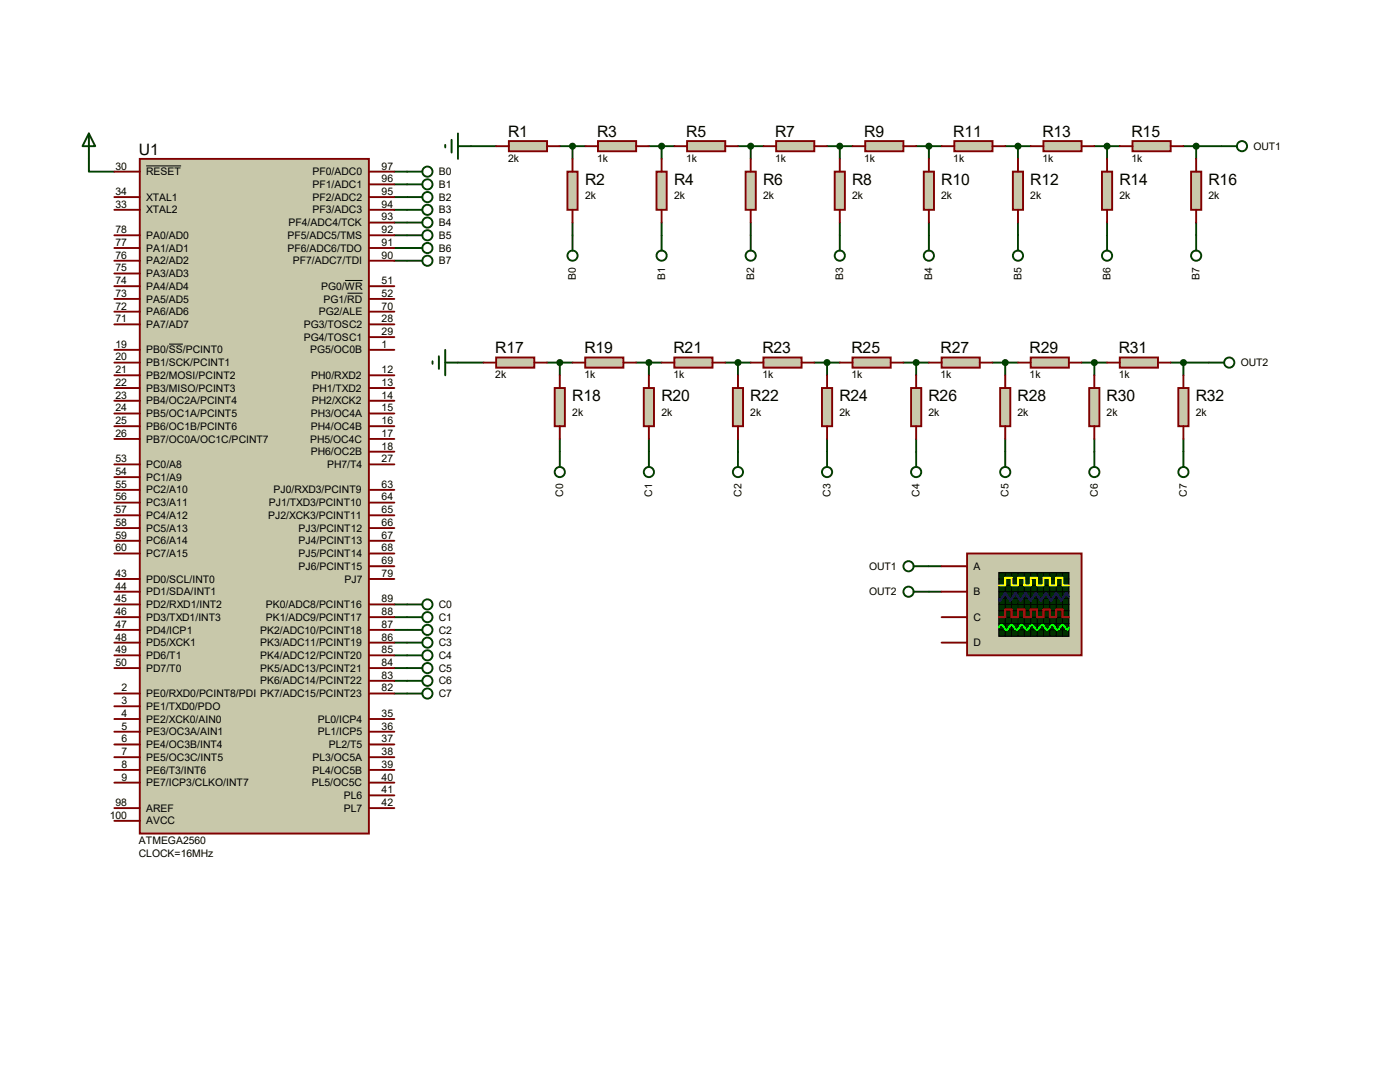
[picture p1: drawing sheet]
<svg xmlns="http://www.w3.org/2000/svg" width="279mm" height="216mm" viewBox="0 0 279 216" stroke-linecap="round" stroke-linejoin="round" font-family="sans-serif">
<g fill="none" stroke="#004000" stroke-width=".38">
<path d="M17.7 31.7v2.5h5.1M78.7 34.2h2.5M78.7 36.8h2.5M78.7 39.3h2.5M93.9 29.2h5.1M111.7 29.2h5.1M114.3 29.2v2.5M129.5 29.2h5.1M132 29.2v2.5M147.3 29.2h5.1M149.8 29.2v2.5M165.1 29.2h5"/>
<path d="M167.6 29.2v2.5M182.8 29.2h5.1M185.4 29.2v2.5M200.6 29.2h5.1M203.2 29.2v2.5M218.4 29.2h5.1M220.9 29.2v2.5M236.2 29.2h7.6M238.7 29.2v2.5M78.7 41.9h2.5M78.7 44.4h2.5M78.7 46.9h2.5"/>
<path d="M78.7 49.5h2.5M78.7 52h2.5M114.3 44.4v2.5M132 44.4v2.5M149.8 44.4v2.5M167.6 44.4v2.5M185.4 44.4v2.5M203.2 44.4v2.5M220.9 44.4v2.5M238.7 44.4v2.5M91.4 72.3h5.1M109.2 72.3h5.1"/>
<path d="M111.7 72.3v2.6M127 72.3h5M129.5 72.3v2.6M144.7 72.3h5.1M147.3 72.3v2.6M162.5 72.3h5.1M165.1 72.3v2.6M180.3 72.3h5.1M182.8 72.3v2.6M198.1 72.3h5.1M200.6 72.3v2.6M215.9 72.3h5"/>
<path d="M218.4 72.3v2.6M233.6 72.3h7.7M236.2 72.3v2.6M111.7 87.6v2.5M129.5 87.6v2.5M147.3 87.6v2.5M165.1 87.6v2.5M182.8 87.6v2.5M200.6 87.6v2.5M218.4 87.6v2.5M236.2 87.6v2.5M185.4 113h2.5"/>
<path d="M185.4 118.1h2.5M78.7 120.6h2.5M78.7 123.1h2.5M78.7 125.7h2.5M78.7 128.2h2.5M78.7 130.8h2.5M78.7 133.3h2.5M78.7 135.8h2.5M78.7 138.4h2.5"/>
</g>
<path d="M27.9 31.7h45.7v134.6h-45.7z" fill="#c8c8aa" stroke="#800000" stroke-width=".38"/>
<g fill="none" stroke="#800000" stroke-width=".38">
<path d="M22.8 34.2h5.1M22.8 39.3h5.1M73.6 34.2h5.1M73.6 39.3h5.1M73.6 36.8h5.1M22.8 41.9h5.1M22.8 57.1h5.1M22.8 59.6h5.1M22.8 54.6h5.1M22.8 52h5.1M22.8 49.5h5.1M22.8 46.9h5.1"/>
<path d="M73.6 41.9h5.1M73.6 57.1h5.1M73.6 59.6h5.1M73.6 52h5.1M73.6 49.5h5.1M73.6 46.9h5.1M73.6 44.4h5.1M22.8 69.8h5.1M22.8 74.9h5.1M22.8 77.4h5.1M22.8 80h5.1M22.8 72.3h5.1"/>
<path d="M22.8 64.7h5.1M22.8 62.2h5.1M73.6 69.8h5.1M73.6 74.9h5.1M73.6 77.4h5.1M73.6 80h5.1M73.6 64.7h5.1M73.6 67.3h5.1M73.6 62.2h5.1M22.8 82.5h5.1M22.8 85h5.1M22.8 87.6h5.1"/>
<path d="M22.8 92.7h5.1M22.8 95.2h5.1M22.8 97.7h5.1M73.6 82.5h5.1M73.6 85h5.1M73.6 87.6h5.1M73.6 90.1h5.1M73.6 92.7h5.1M73.6 97.7h5.1M22.8 115.5h5.1M22.8 118.1h5.1M22.8 100.3h5.1"/>
<path d="M22.8 102.8h5.1M22.8 105.4h5.1M22.8 107.9h5.1M22.8 110.4h5.1M73.6 115.5h5.1M73.6 100.3h5.1M73.6 102.8h5.1M73.6 105.4h5.1M73.6 107.9h5.1M73.6 110.4h5.1M73.6 113h5.1M22.8 138.4h5.1"/>
<path d="M22.8 120.6h5.1M22.8 123.1h5.1M22.8 125.7h5.1M22.8 128.2h5.1M22.8 130.8h5.1M22.8 133.3h5.1M73.6 138.4h5.1M73.6 120.6h5.1M73.6 123.1h5.1M73.6 125.7h5.1M73.6 128.2h5.1M73.6 130.8h5.1"/>
<path d="M73.6 133.3h5.1M73.6 135.8h5.1M22.8 140.9h5.1M22.8 143.5h5.1M22.8 146h5.1M22.8 148.5h5.1M22.8 151.1h5.1M22.8 153.6h5.1M22.8 156.2h5.1M73.6 143.5h5.1M73.6 146h5.1M73.6 148.5h5.1"/>
<path d="M73.6 151.1h5.1M73.6 153.6h5.1M73.6 156.2h5.1M73.6 158.7h5.1M22.8 161.2h5.1M22.8 163.8h5.1M73.6 161.2h5.1"/>
</g>
<path d="M29.2 33.1h7M68.9 56h3.4M69.3 58.5h3M33.7 68.7h2.8" fill="none" stroke="#000" stroke-width=".2"/>
<path d="M17.7 26.6l1.3 2.6h-2.5zM17.7 26.6v5.1" fill="none" stroke="#004000" stroke-width=".38"/>
<path d="M101.6 28.2h7.6v2h-7.6z" fill="#c8c8aa" stroke="#800000" stroke-width=".38"/>
<path d="M99 29.2h2.6M109.2 29.2h2.5" fill="none" stroke="#800000" stroke-width=".38"/>
<path d="M113.2 34.2h2.1v7.7h-2.1z" fill="#c8c8aa" stroke="#800000" stroke-width=".38"/>
<path d="M114.3 31.7v2.5M114.3 41.9v2.5" fill="none" stroke="#800000" stroke-width=".38"/>
<path d="M119.3 28.2h7.7v2h-7.7z" fill="#c8c8aa" stroke="#800000" stroke-width=".38"/>
<path d="M116.8 29.2h2.5M127 29.2h2.5" fill="none" stroke="#800000" stroke-width=".38"/>
<path d="M88.9 28.9v.5M90.1 27.9v2.5M91.4 29.2h2.5M91.4 26.6v5.1" fill="none" stroke="#004000" stroke-width=".38"/>
<path d="M131 34.2h2.1v7.7h-2.1z" fill="#c8c8aa" stroke="#800000" stroke-width=".38"/>
<path d="M132 31.7v2.5M132 41.9v2.5" fill="none" stroke="#800000" stroke-width=".38"/>
<path d="M137.1 28.2h7.6v2h-7.6z" fill="#c8c8aa" stroke="#800000" stroke-width=".38"/>
<path d="M134.6 29.2h2.5M144.7 29.2h2.6" fill="none" stroke="#800000" stroke-width=".38"/>
<circle cx="132" cy="29.2" r=".51" fill="#004000" stroke="#004000" stroke-width=".38"/>
<path d="M148.8 34.2h2v7.7h-2z" fill="#c8c8aa" stroke="#800000" stroke-width=".38"/>
<path d="M149.8 31.7v2.5M149.8 41.9v2.5" fill="none" stroke="#800000" stroke-width=".38"/>
<path d="M154.9 28.2h7.6v2h-7.6z" fill="#c8c8aa" stroke="#800000" stroke-width=".38"/>
<path d="M152.4 29.2h2.5M162.5 29.2h2.6" fill="none" stroke="#800000" stroke-width=".38"/>
<circle cx="149.8" cy="29.2" r=".51" fill="#004000" stroke="#004000" stroke-width=".38"/>
<path d="M166.6 34.2h2v7.7h-2z" fill="#c8c8aa" stroke="#800000" stroke-width=".38"/>
<path d="M167.6 31.7v2.5M167.6 41.9v2.5" fill="none" stroke="#800000" stroke-width=".38"/>
<path d="M172.7 28.2h7.6v2h-7.6z" fill="#c8c8aa" stroke="#800000" stroke-width=".38"/>
<path d="M170.1 29.2h2.6M180.3 29.2h2.5" fill="none" stroke="#800000" stroke-width=".38"/>
<circle cx="167.6" cy="29.2" r=".51" fill="#004000" stroke="#004000" stroke-width=".38"/>
<path d="M184.4 34.2h2v7.7h-2z" fill="#c8c8aa" stroke="#800000" stroke-width=".38"/>
<path d="M185.4 31.7v2.5M185.4 41.9v2.5" fill="none" stroke="#800000" stroke-width=".38"/>
<path d="M190.5 28.2h7.6v2h-7.6z" fill="#c8c8aa" stroke="#800000" stroke-width=".38"/>
<path d="M187.9 29.2h2.6M198.1 29.2h2.5" fill="none" stroke="#800000" stroke-width=".38"/>
<circle cx="185.4" cy="29.2" r=".51" fill="#004000" stroke="#004000" stroke-width=".38"/>
<path d="M202.1 34.2h2.1v7.7h-2.1z" fill="#c8c8aa" stroke="#800000" stroke-width=".38"/>
<path d="M203.2 31.7v2.5M203.2 41.9v2.5" fill="none" stroke="#800000" stroke-width=".38"/>
<path d="M208.2 28.2h7.7v2h-7.7z" fill="#c8c8aa" stroke="#800000" stroke-width=".38"/>
<path d="M205.7 29.2h2.5M215.9 29.2h2.5" fill="none" stroke="#800000" stroke-width=".38"/>
<circle cx="203.2" cy="29.2" r=".51" fill="#004000" stroke="#004000" stroke-width=".38"/>
<path d="M219.9 34.2h2.1v7.7h-2.1z" fill="#c8c8aa" stroke="#800000" stroke-width=".38"/>
<path d="M220.9 31.7v2.5M220.9 41.9v2.5" fill="none" stroke="#800000" stroke-width=".38"/>
<path d="M226 28.2h7.6v2h-7.6z" fill="#c8c8aa" stroke="#800000" stroke-width=".38"/>
<path d="M223.5 29.2h2.5M233.6 29.2h2.6" fill="none" stroke="#800000" stroke-width=".38"/>
<circle cx="220.9" cy="29.2" r=".51" fill="#004000" stroke="#004000" stroke-width=".38"/>
<path d="M237.7 34.2h2v7.7h-2z" fill="#c8c8aa" stroke="#800000" stroke-width=".38"/>
<path d="M238.7 31.7v2.5M238.7 41.9v2.5" fill="none" stroke="#800000" stroke-width=".38"/>
<g fill="#004000" stroke="#004000" stroke-width=".38">
<circle cx="114.3" cy="29.2" r=".51"/>
<circle cx="238.7" cy="29.2" r=".51"/>
</g>
<g fill="none" stroke="#004000" stroke-width=".38">
<path d="M243.8 29.2h3M114.3 46.9v3.1M132 46.9v3.1M149.8 46.9v3.1M167.6 46.9v3.1M185.4 46.9v3.1M203.2 46.9v3.1M220.9 46.9v3.1M238.7 46.9v3.1"/>
<circle cx="247.9" cy="29.2" r="1.02"/>
<circle cx="114.3" cy="51" r="1.02"/>
<circle cx="132" cy="51" r="1.02"/>
<circle cx="149.8" cy="51" r="1.02"/>
<circle cx="167.6" cy="51" r="1.02"/>
<circle cx="185.4" cy="51" r="1.02"/>
<circle cx="203.2" cy="51" r="1.02"/>
<circle cx="220.9" cy="51" r="1.02"/>
<circle cx="238.7" cy="51" r="1.02"/>
</g>
<path d="M99 71.3h7.6v2.1h-7.6z" fill="#c8c8aa" stroke="#800000" stroke-width=".38"/>
<path d="M96.5 72.3h2.5M106.6 72.3h2.6" fill="none" stroke="#800000" stroke-width=".38"/>
<path d="M110.7 77.4h2v7.6h-2z" fill="#c8c8aa" stroke="#800000" stroke-width=".38"/>
<path d="M111.7 74.9v2.5M111.7 85v2.6" fill="none" stroke="#800000" stroke-width=".38"/>
<path d="M116.8 71.3h7.6v2.1h-7.6z" fill="#c8c8aa" stroke="#800000" stroke-width=".38"/>
<path d="M114.3 72.3h2.5M124.4 72.3h2.6" fill="none" stroke="#800000" stroke-width=".38"/>
<path d="M86.3 72.1v.5M87.6 71.1v2.5M88.9 72.3h2.5M88.9 69.8v5.1" fill="none" stroke="#004000" stroke-width=".38"/>
<path d="M128.5 77.4h2v7.6h-2z" fill="#c8c8aa" stroke="#800000" stroke-width=".38"/>
<path d="M129.5 74.9v2.5M129.5 85v2.6" fill="none" stroke="#800000" stroke-width=".38"/>
<path d="M134.6 71.3h7.6v2.1h-7.6z" fill="#c8c8aa" stroke="#800000" stroke-width=".38"/>
<path d="M132 72.3h2.6M142.2 72.3h2.5" fill="none" stroke="#800000" stroke-width=".38"/>
<circle cx="129.5" cy="72.3" r=".51" fill="#004000" stroke="#004000" stroke-width=".38"/>
<path d="M146.3 77.4h2v7.6h-2z" fill="#c8c8aa" stroke="#800000" stroke-width=".38"/>
<path d="M147.3 74.9v2.5M147.3 85v2.6" fill="none" stroke="#800000" stroke-width=".38"/>
<path d="M152.4 71.3h7.6v2.1h-7.6z" fill="#c8c8aa" stroke="#800000" stroke-width=".38"/>
<path d="M149.8 72.3h2.6M160 72.3h2.5" fill="none" stroke="#800000" stroke-width=".38"/>
<circle cx="147.3" cy="72.3" r=".51" fill="#004000" stroke="#004000" stroke-width=".38"/>
<path d="M164 77.4h2.1v7.6h-2.1z" fill="#c8c8aa" stroke="#800000" stroke-width=".38"/>
<path d="M165.1 74.9v2.5M165.1 85v2.6" fill="none" stroke="#800000" stroke-width=".38"/>
<path d="M170.1 71.3h7.7v2.1h-7.7z" fill="#c8c8aa" stroke="#800000" stroke-width=".38"/>
<path d="M167.6 72.3h2.5M177.8 72.3h2.5" fill="none" stroke="#800000" stroke-width=".38"/>
<circle cx="165.1" cy="72.3" r=".51" fill="#004000" stroke="#004000" stroke-width=".38"/>
<path d="M181.8 77.4h2.1v7.6h-2.1z" fill="#c8c8aa" stroke="#800000" stroke-width=".38"/>
<path d="M182.8 74.9v2.5M182.8 85v2.6" fill="none" stroke="#800000" stroke-width=".38"/>
<path d="M187.9 71.3h7.6v2.1h-7.6z" fill="#c8c8aa" stroke="#800000" stroke-width=".38"/>
<path d="M185.4 72.3h2.5M195.5 72.3h2.6" fill="none" stroke="#800000" stroke-width=".38"/>
<circle cx="182.8" cy="72.3" r=".51" fill="#004000" stroke="#004000" stroke-width=".38"/>
<path d="M199.6 77.4h2v7.6h-2z" fill="#c8c8aa" stroke="#800000" stroke-width=".38"/>
<path d="M200.6 74.9v2.5M200.6 85v2.6" fill="none" stroke="#800000" stroke-width=".38"/>
<path d="M205.7 71.3h7.6v2.1h-7.6z" fill="#c8c8aa" stroke="#800000" stroke-width=".38"/>
<path d="M203.2 72.3h2.5M213.3 72.3h2.6" fill="none" stroke="#800000" stroke-width=".38"/>
<circle cx="200.6" cy="72.3" r=".51" fill="#004000" stroke="#004000" stroke-width=".38"/>
<path d="M217.4 77.4h2v7.6h-2z" fill="#c8c8aa" stroke="#800000" stroke-width=".38"/>
<path d="M218.4 74.9v2.5M218.4 85v2.6" fill="none" stroke="#800000" stroke-width=".38"/>
<path d="M223.5 71.3h7.6v2.1h-7.6z" fill="#c8c8aa" stroke="#800000" stroke-width=".38"/>
<path d="M220.9 72.3h2.6M231.1 72.3h2.5" fill="none" stroke="#800000" stroke-width=".38"/>
<circle cx="218.4" cy="72.3" r=".51" fill="#004000" stroke="#004000" stroke-width=".38"/>
<path d="M235.2 77.4h2v7.6h-2z" fill="#c8c8aa" stroke="#800000" stroke-width=".38"/>
<path d="M236.2 74.9v2.5M236.2 85v2.6" fill="none" stroke="#800000" stroke-width=".38"/>
<g fill="#004000" stroke="#004000" stroke-width=".38">
<circle cx="111.7" cy="72.3" r=".51"/>
<circle cx="236.2" cy="72.3" r=".51"/>
</g>
<g fill="none" stroke="#004000" stroke-width=".38">
<path d="M81.2 34.2h3.1M81.2 36.8h3.1M81.2 39.3h3.1M81.2 41.9h3.1M81.2 44.4h3.1M81.2 46.9h3.1M81.2 49.5h3.1M81.2 52h3.1M241.3 72.3h3M111.7 90.1v3.1M129.5 90.1v3.1M147.3 90.1v3.1"/>
<path d="M165.1 90.1v3.1M182.8 90.1v3.1M200.6 90.1v3.1M218.4 90.1v3.1M236.2 90.1v3.1M81.2 120.6h3.1M81.2 123.1h3.1M81.2 125.7h3.1M81.2 128.2h3.1M81.2 130.8h3.1M81.2 133.3h3.1M81.2 135.8h3.1"/>
<path d="M81.2 138.4h3.1"/>
<circle cx="85.3" cy="39.3" r="1.02"/>
<circle cx="85.3" cy="34.2" r="1.02"/>
<circle cx="85.3" cy="36.8" r="1.02"/>
<circle cx="85.3" cy="49.5" r="1.02"/>
<circle cx="85.3" cy="44.4" r="1.02"/>
<circle cx="85.3" cy="46.9" r="1.02"/>
<circle cx="85.3" cy="41.9" r="1.02"/>
<circle cx="85.3" cy="52" r="1.02"/>
<circle cx="245.3" cy="72.3" r="1.02"/>
<circle cx="111.7" cy="94.2" r="1.02"/>
<circle cx="129.5" cy="94.2" r="1.02"/>
<circle cx="147.3" cy="94.2" r="1.02"/>
<circle cx="165.1" cy="94.2" r="1.02"/>
<circle cx="182.8" cy="94.2" r="1.02"/>
<circle cx="200.6" cy="94.2" r="1.02"/>
<circle cx="218.4" cy="94.2" r="1.02"/>
<circle cx="236.2" cy="94.2" r="1.02"/>
<circle cx="85.3" cy="135.8" r="1.02"/>
<circle cx="85.3" cy="138.4" r="1.02"/>
<circle cx="85.3" cy="123.1" r="1.02"/>
<circle cx="85.3" cy="120.6" r="1.02"/>
<circle cx="85.3" cy="130.8" r="1.02"/>
<circle cx="85.3" cy="133.3" r="1.02"/>
<circle cx="85.3" cy="125.7" r="1.02"/>
<circle cx="85.3" cy="128.2" r="1.02"/>
</g>
<path d="M193 110.4h22.9v20.4h-22.9z" fill="#c8c8aa" stroke="#800000" stroke-width=".38"/>
<path d="M199.3 114.3h14v12.7h-14z" fill="#003000" stroke="#000" stroke-width=".25"/>
<g fill="none" stroke="#000" stroke-width=".2">
<path d="M199.3 118.1h14.1M199.3 115.5h14.1M199.3 116.8h14.1M199.3 119.3h14.1M200.6 114.3l.1 12.7M201.9 114.3v12.7M203.2 114.3v12.7M204.4 114.3l.1 12.7M205.7 114.3v12.7M207 114.3v12.7M208.2 114.3l.1 12.7M209.5 114.3v12.7"/>
<path d="M210.8 114.3v12.7M212 114.3l.1 12.7M199.3 121.9h14.1M199.3 123.1h14.1M199.3 124.4h14.1M199.3 125.7h14.1M199.3 120.6h14.1"/>
</g>
<path d="M199.3 116.8h1.3v-1.5h1.3v1.5h1.3v-1.5h1.2v1.5h1.3v-1.5h1.3v1.5h1.2v-1.5h1.3v1.5h1.3v-1.5h1.2v1.5h1.3" fill="none" stroke="#ff0" stroke-width=".38"/>
<path d="M199.3 123.1h1.3v-1.5h1.3v1.5h1.3v-1.5h1.2v1.5h1.3v-1.5h1.3v1.5h1.2v-1.5h1.3v1.5h1.3v-1.5h1.2v1.5h1.3" fill="none" stroke="#f00" stroke-width=".38"/>
<path d="M213.3 119.1l-.5-.8-1 1.5-1-1.5-1 1.5-1.1-1.5-1 1.5-1-1.5-1 1.5-1-1.5-1 1.5-1.1-1.5-1 1.5-1-1.5-1 1.5-.3-.2" fill="none" stroke="#00f" stroke-width=".38"/>
<path d="M199.3 125.2l.6-.5 1 1 1-1 1 1 1-1 1 1 1.1-1 1 1 1-1 1 1 1-1 1 1 1-1 1.1 1 .2-.5" fill="none" stroke="#0f0" stroke-width=".38"/>
<path d="M187.9 113h5.1M187.9 118.1h5.1M187.9 123.1h5.1M187.9 128.2h5.1" fill="none" stroke="#800000" stroke-width=".38"/>
<g fill="none" stroke="#004000" stroke-width=".38">
<path d="M182.3 113h3.1M182.3 118.1h3.1"/>
<circle cx="181.3" cy="118.1" r="1.02"/>
<circle cx="181.3" cy="113" r="1.02"/>
</g>
<g font-size="3.1">
<text x="101.4" y="27.3">R1</text>
<text x="119.2" y="27.3">R3</text>
<text x="136.9" y="27.3">R5</text>
<text x="154.7" y="27.3">R7</text>
<text x="172.5" y="27.3">R9</text>
<text x="190.2" y="27.3">R11</text>
<text x="208" y="27.3">R13</text>
<text x="225.8" y="27.3">R15</text>
<text x="27.7" y="30.9">U1</text>
<text x="116.8" y="36.9">R2</text>
<text x="134.5" y="36.9">R4</text>
<text x="152.3" y="36.9">R6</text>
<text x="170.1" y="36.9">R8</text>
<text x="187.8" y="36.9">R10</text>
<text x="205.6" y="36.9">R12</text>
<text x="223.4" y="36.9">R14</text>
<text x="241.2" y="36.9">R16</text>
<text x="98.8" y="70.5">R17</text>
<text x="116.6" y="70.5">R19</text>
<text x="134.4" y="70.5">R21</text>
<text x="152.1" y="70.5">R23</text>
<text x="169.9" y="70.5">R25</text>
<text x="187.7" y="70.5">R27</text>
<text x="205.5" y="70.5">R29</text>
<text x="223.3" y="70.5">R31</text>
<text x="114.2" y="80.1">R18</text>
<text x="132" y="80.1">R20</text>
<text x="149.7" y="80.1">R22</text>
<text x="167.5" y="80.1">R24</text>
<text x="185.3" y="80.1">R26</text>
<text x="203.1" y="80.1">R28</text>
<text x="220.9" y="80.1">R30</text>
<text x="238.6" y="80.1">R32</text>
</g>
<g font-size="2.1">
<text x="250.1" y="29.9">OUT1</text>
<text x="23" y="33.8">30</text>
<text x="29.2" y="35">RESET</text>
<text x="62.4" y="35">PF0/ADC0</text>
<text x="76.2" y="33.8">97</text>
<text x="87.6" y="35">B0</text>
<text x="101.4" y="32.3">2k</text>
<text x="119.2" y="32.3">1k</text>
<text x="136.9" y="32.3">1k</text>
<text x="154.7" y="32.3">1k</text>
<text x="172.5" y="32.3">1k</text>
<text x="190.2" y="32.3">1k</text>
<text x="208" y="32.3">1k</text>
<text x="225.8" y="32.3">1k</text>
<text x="23" y="41.4">33</text>
<text x="23" y="38.9">34</text>
<text x="29.2" y="40">XTAL1</text>
<text x="62.4" y="40">PF2/ADC2</text>
<text x="62.4" y="37.5">PF1/ADC1</text>
<text x="76.2" y="41.4">94</text>
<text x="76.2" y="38.9">95</text>
<text x="76.2" y="36.4">96</text>
<text x="87.6" y="37.5">B1</text>
<text x="87.6" y="40">B2</text>
<text x="116.8" y="39.8">2k</text>
<text x="134.5" y="39.8">2k</text>
<text x="152.3" y="39.8">2k</text>
<text x="170.1" y="39.8">2k</text>
<text x="187.8" y="39.8">2k</text>
<text x="205.6" y="39.8">2k</text>
<text x="223.4" y="39.8">2k</text>
<text x="241.2" y="39.8">2k</text>
<text x="23" y="46.5">78</text>
<text x="29.2" y="42.6">XTAL2</text>
<text x="29.2" y="47.7">PA0/AD0</text>
<text x="57.4" y="47.7">PF5/ADC5/TMS</text>
<text x="57.6" y="45.1">PF4/ADC4/TCK</text>
<text x="62.4" y="42.6">PF3/ADC3</text>
<text x="76.2" y="46.5">92</text>
<text x="76.2" y="44">93</text>
<text x="87.6" y="42.6">B3</text>
<text x="87.6" y="45.1">B4</text>
<text x="87.6" y="47.7">B5</text>
<text x="23" y="51.6">76</text>
<text x="23" y="49.1">77</text>
<text x="29.2" y="52.7">PA2/AD2</text>
<text x="29.2" y="50.2">PA1/AD1</text>
<text x="57.4" y="50.2">PF6/ADC6/TDO</text>
<text x="58.4" y="52.7">PF7/ADC7/TDI</text>
<text x="76.2" y="51.6">90</text>
<text x="76.2" y="49.1">91</text>
<text x="87.6" y="50.2">B6</text>
<text x="87.6" y="52.7">B7</text>
<text x="23" y="59.2">73</text>
<text x="23" y="56.7">74</text>
<text x="23" y="54.1">75</text>
<text x="29.2" y="57.8">PA4/AD4</text>
<text x="29.2" y="55.3">PA3/AD3</text>
<text x="64.1" y="57.8">PG0/WR</text>
<text x="76.2" y="56.7">51</text>
<text x="76.2" y="59.2">52</text>
<text x="114.9" y="55.8" transform="rotate(-90 114.9 55.8)">B0</text>
<text x="132.7" y="55.8" transform="rotate(-90 132.7 55.8)">B1</text>
<text x="150.5" y="55.8" transform="rotate(-90 150.5 55.8)">B2</text>
<text x="168.3" y="55.8" transform="rotate(-90 168.3 55.8)">B3</text>
<text x="186.1" y="55.8" transform="rotate(-90 186.1 55.8)">B4</text>
<text x="203.8" y="55.8" transform="rotate(-90 203.8 55.8)">B5</text>
<text x="221.6" y="55.8" transform="rotate(-90 221.6 55.8)">B6</text>
<text x="239.4" y="55.8" transform="rotate(-90 239.4 55.8)">B7</text>
<text x="23" y="64.3">71</text>
<text x="23" y="61.8">72</text>
<text x="29.2" y="65.4">PA7/AD7</text>
<text x="29.2" y="62.9">PA6/AD6</text>
<text x="29.2" y="60.4">PA5/AD5</text>
<text x="60.6" y="65.4">PG3/TOSC2</text>
<text x="63.6" y="62.9">PG2/ALE</text>
<text x="64.6" y="60.4">PG1/RD</text>
<text x="76.2" y="64.3">28</text>
<text x="76.2" y="61.8">70</text>
<text x="23" y="69.4">19</text>
<text x="23" y="71.9">20</text>
<text x="29.2" y="70.5">PB0/SS/PCINT0</text>
<text x="60.6" y="68">PG4/TOSC1</text>
<text x="61.9" y="70.5">PG5/OC0B</text>
<text x="76.2" y="69.4">1</text>
<text x="76.2" y="66.8">29</text>
<text x="23" y="74.5">21</text>
<text x="23" y="77">22</text>
<text x="29.2" y="73.1">PB1/SCK/PCINT1</text>
<text x="29.2" y="75.6">PB2/MOSI/PCINT2</text>
<text x="62.1" y="75.6">PH0/RXD2</text>
<text x="76.2" y="74.5">12</text>
<text x="76.2" y="77">13</text>
<text x="98.8" y="75.5">2k</text>
<text x="116.6" y="75.5">1k</text>
<text x="134.4" y="75.5">1k</text>
<text x="152.1" y="75.5">1k</text>
<text x="169.9" y="75.5">1k</text>
<text x="187.7" y="75.5">1k</text>
<text x="205.5" y="75.5">1k</text>
<text x="223.3" y="75.5">1k</text>
<text x="247.6" y="73.1">OUT2</text>
<text x="23" y="79.5">23</text>
<text x="23" y="82.1">24</text>
<text x="29.2" y="78.1">PB3/MISO/PCINT3</text>
<text x="29.2" y="80.7">PB4/OC2A/PCINT4</text>
<text x="29.2" y="83.2">PB5/OC1A/PCINT5</text>
<text x="62" y="83.2">PH3/OC4A</text>
<text x="62.2" y="80.7">PH2/XCK2</text>
<text x="62.4" y="78.1">PH1/TXD2</text>
<text x="76.2" y="79.5">14</text>
<text x="76.2" y="82.1">15</text>
<text x="114.2" y="83">2k</text>
<text x="132" y="83">2k</text>
<text x="149.7" y="83">2k</text>
<text x="167.5" y="83">2k</text>
<text x="185.3" y="83">2k</text>
<text x="203.1" y="83">2k</text>
<text x="220.9" y="83">2k</text>
<text x="238.6" y="83">2k</text>
<text x="23" y="84.6">25</text>
<text x="23" y="87.2">26</text>
<text x="29.2" y="85.8">PB6/OC1B/PCINT6</text>
<text x="29.2" y="88.3">PB7/OC0A/OC1C/PCINT7</text>
<text x="61.9" y="88.3">PH5/OC4C</text>
<text x="62" y="85.8">PH4/OC4B</text>
<text x="76.2" y="84.6">16</text>
<text x="76.2" y="87.2">17</text>
<text x="76.2" y="89.7">18</text>
<text x="23" y="92.2">53</text>
<text x="23" y="94.8">54</text>
<text x="29.2" y="93.4">PC0/A8</text>
<text x="29.2" y="95.9">PC1/A9</text>
<text x="62" y="90.8">PH6/OC2B</text>
<text x="65.3" y="93.4">PH7/T4</text>
<text x="76.2" y="92.2">27</text>
<text x="23" y="97.3">55</text>
<text x="23" y="99.9">56</text>
<text x="29.2" y="98.5">PC2/A10</text>
<text x="29.2" y="101">PC3/A11</text>
<text x="53.6" y="101">PJ1/TXD3/PCINT10</text>
<text x="54.6" y="98.5">PJ0/RXD3/PCINT9</text>
<text x="76.2" y="97.3">63</text>
<text x="76.2" y="99.9">64</text>
<text x="112.4" y="99.1" transform="rotate(-90 112.4 99.1)">C0</text>
<text x="130.2" y="99.1" transform="rotate(-90 130.2 99.1)">C1</text>
<text x="148" y="99.1" transform="rotate(-90 148 99.1)">C2</text>
<text x="165.7" y="99.1" transform="rotate(-90 165.7 99.1)">C3</text>
<text x="183.5" y="99.1" transform="rotate(-90 183.5 99.1)">C4</text>
<text x="201.3" y="99.1" transform="rotate(-90 201.3 99.1)">C5</text>
<text x="219.1" y="99.1" transform="rotate(-90 219.1 99.1)">C6</text>
<text x="236.9" y="99.1" transform="rotate(-90 236.9 99.1)">C7</text>
<text x="23" y="102.4">57</text>
<text x="23" y="104.9">58</text>
<text x="23" y="107.5">59</text>
<text x="29.2" y="103.5">PC4/A12</text>
<text x="29.2" y="106.1">PC5/A13</text>
<text x="53.5" y="103.5">PJ2/XCK3/PCINT11</text>
<text x="59.6" y="106.1">PJ3/PCINT12</text>
<text x="76.2" y="102.4">65</text>
<text x="76.2" y="104.9">66</text>
<text x="76.2" y="107.5">67</text>
<text x="23" y="110">60</text>
<text x="29.2" y="108.6">PC6/A14</text>
<text x="29.2" y="111.2">PC7/A15</text>
<text x="59.6" y="108.6">PJ4/PCINT13</text>
<text x="59.6" y="111.2">PJ5/PCINT14</text>
<text x="59.6" y="113.7">PJ6/PCINT15</text>
<text x="76.2" y="110">68</text>
<text x="76.2" y="112.6">69</text>
<text x="173.4" y="113.7">OUT1</text>
<text x="194.3" y="113.7">A</text>
<text x="23" y="115.1">43</text>
<text x="23" y="117.6">44</text>
<text x="29.2" y="116.2">PD0/SCL/INT0</text>
<text x="29.2" y="118.8">PD1/SDA/INT1</text>
<text x="68.7" y="116.2">PJ7</text>
<text x="76.2" y="115.1">79</text>
<text x="173.4" y="118.8">OUT2</text>
<text x="194.3" y="118.8">B</text>
<text x="23" y="120.2">45</text>
<text x="23" y="122.7">46</text>
<text x="23" y="125.3">47</text>
<text x="29.2" y="121.3">PD2/RXD1/INT2</text>
<text x="29.2" y="123.9">PD3/TXD1/INT3</text>
<text x="53" y="123.9">PK1/ADC9/PCINT17</text>
<text x="53" y="121.3">PK0/ADC8/PCINT16</text>
<text x="76.2" y="125.3">87</text>
<text x="76.2" y="122.7">88</text>
<text x="76.2" y="120.2">89</text>
<text x="87.6" y="121.3">C0</text>
<text x="87.6" y="123.9">C1</text>
<text x="194.3" y="123.9">C</text>
<text x="23" y="127.8">48</text>
<text x="23" y="130.3">49</text>
<text x="29.2" y="126.4">PD4/ICP1</text>
<text x="29.2" y="128.9">PD5/XCK1</text>
<text x="29.2" y="131.5">PD6/T1</text>
<text x="51.9" y="131.5">PK4/ADC12/PCINT20</text>
<text x="51.9" y="128.9">PK3/ADC11/PCINT19</text>
<text x="51.9" y="126.4">PK2/ADC10/PCINT18</text>
<text x="76.2" y="130.3">85</text>
<text x="76.2" y="127.8">86</text>
<text x="87.6" y="126.4">C2</text>
<text x="87.6" y="128.9">C3</text>
<text x="87.6" y="131.5">C4</text>
<text x="194.3" y="128.9">D</text>
<text x="23" y="132.9">50</text>
<text x="24.2" y="138">2</text>
<text x="29.2" y="134">PD7/T0</text>
<text x="51.9" y="136.6">PK6/ADC14/PCINT22</text>
<text x="51.9" y="134">PK5/ADC13/PCINT21</text>
<text x="76.2" y="138">82</text>
<text x="76.2" y="135.4">83</text>
<text x="76.2" y="132.9">84</text>
<text x="87.6" y="134">C5</text>
<text x="87.6" y="136.6">C6</text>
<text x="24.2" y="140.5">3</text>
<text x="24.2" y="143">4</text>
<text x="29.2" y="139.1">PE0/RXD0/PCINT8/PDI PK7/ADC15/PCINT23</text>
<text x="29.2" y="141.6">PE1/TXD0/PDO</text>
<text x="76.2" y="143">35</text>
<text x="87.6" y="139.1">C7</text>
<text x="24.2" y="145.6">5</text>
<text x="24.2" y="148.1">6</text>
<text x="29.2" y="144.2">PE2/XCK0/AIN0</text>
<text x="29.2" y="146.7">PE3/OC3A/AIN1</text>
<text x="29.2" y="149.3">PE4/OC3B/INT4</text>
<text x="63.4" y="144.2">PL0/ICP4</text>
<text x="63.4" y="146.7">PL1/ICP5</text>
<text x="65.6" y="149.3">PL2/T5</text>
<text x="76.2" y="145.6">36</text>
<text x="76.2" y="148.1">37</text>
<text x="24.2" y="150.7">7</text>
<text x="24.2" y="153.2">8</text>
<text x="24.2" y="155.7">9</text>
<text x="29.2" y="151.8">PE5/OC3C/INT5</text>
<text x="29.2" y="154.3">PE6/T3/INT6</text>
<text x="62.4" y="151.8">PL3/OC5A</text>
<text x="62.4" y="154.3">PL4/OC5B</text>
<text x="76.2" y="150.7">38</text>
<text x="76.2" y="153.2">39</text>
<text x="76.2" y="155.7">40</text>
<text x="23" y="160.8">98</text>
<text x="29.2" y="156.9">PE7/ICP3/CLKO/INT7</text>
<text x="29.2" y="162">AREF</text>
<text x="62.2" y="156.9">PL5/OC5C</text>
<text x="68.6" y="159.4">PL6</text>
<text x="68.6" y="162">PL7</text>
<text x="76.2" y="158.3">41</text>
<text x="76.2" y="160.8">42</text>
<text x="21.9" y="163.4">100</text>
<text x="29.2" y="164.5">AVCC</text>
<text x="27.7" y="168.4">ATMEGA2560</text>
<text x="27.7" y="170.9">CLOCK=16MHz</text>
</g>
</svg>
